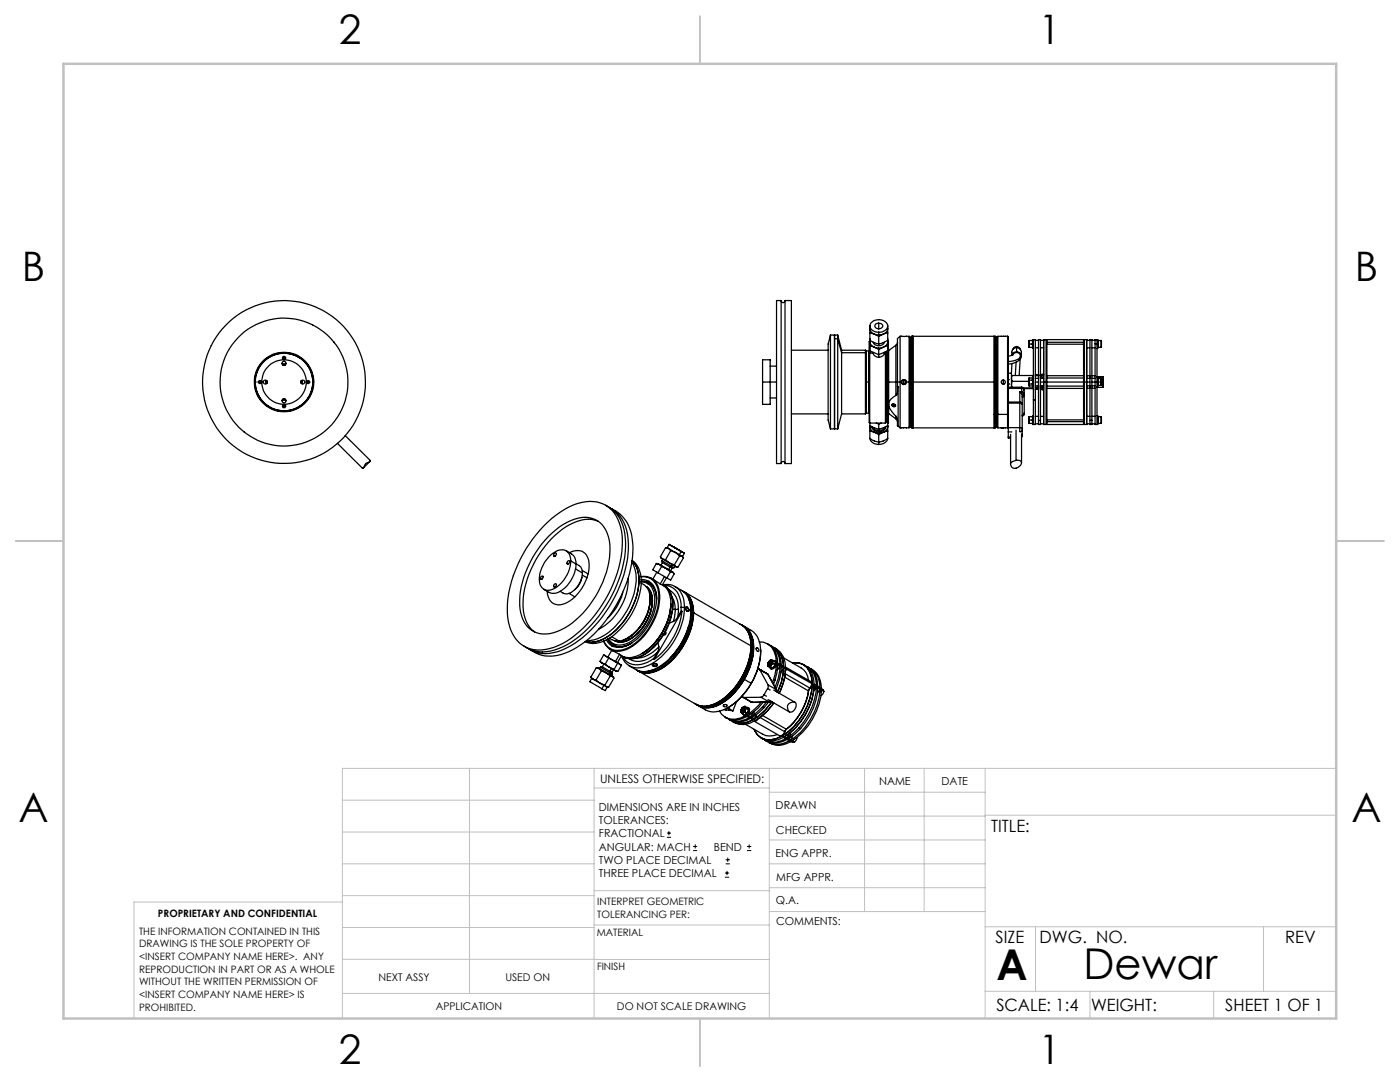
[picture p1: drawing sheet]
<svg xmlns="http://www.w3.org/2000/svg" width="279mm" height="216mm" viewBox="0 0 279 216" stroke-linecap="round" stroke-linejoin="round" font-family="sans-serif">
<g fill="none" stroke="#000" stroke-width=".25">
<path d="M155.9 60a.39 .39 0 0 0 .4 .4 .39 .39 0 0 0 .4-.4M155.9 60h-.9v32.5h.9M155.9 60v32.5M156.7 60v32.5M156.7 60h1.2v32.5h-1.2M50.9 76.2a5.8 5.8 0 0 1 5.8-5.7 5.8 5.8 0 0 1 5.7 5.7M50.9 76.2a5.8 5.8 0 0 0 5.8 5.8 5.8 5.8 0 0 0 5.7-5.8M50.9 76.2h.1M51.5 76.2a.32 .32 0 0 0 .4 .4 .32 .32 0 0 0 .3-.4M51.5 76.2a.32 .32 0 0 1 .4-.3 .32 .32 0 0 1 .3 .3M51.5 76.2h.7M53.1 76.2h.1"/>
<path d="M53.1 76.2v.4M53.1 75.9v.3M53.2 76.2h.1M53.2 76.2v.3M53.2 76v.5M53.2 76v.2M53.3 76v.4M56.3 79.8h.7M56.3 72.6h.7M56.4 71.4a.32 .32 0 0 0 .3 .3 .32 .32 0 0 0 .3-.3M56.4 71.4a.32 .32 0 0 1 .3-.3 .32 .32 0 0 1 .3 .3M56.4 71.4h.6"/>
<path d="M56.4 79.7h.6M56.4 72.7h.6M56.4 79.7h.5M56.4 72.8h.5h-.4M58.9 70.8a5.8 5.8 0 0 0-7.6 3.2 5.8 5.8 0 0 0 3.2 7.6M58.9 70.8a5.8 5.8 0 0 1 3.2 7.7 5.8 5.8 0 0 1-7.6 3.1M58.9 70.7v.1M60 76.2h.1M60.1 76v.4M60.1 76v.5zM60.2 76.2h.1M60.3 75.9v.3"/>
<path d="M60.3 76.2v.4M61.2 76.2a.32 .32 0 0 0 .3 .4 .32 .32 0 0 0 .3-.4M61.2 76.2a.32 .32 0 0 1 .3-.3 .32 .32 0 0 1 .3 .3M61.2 76.2h.6M62.4 76.2h.1M66.6 68.2l.1 .2M152.2 71.8h1.5v8.9h-1.5zM152.2 76.2h2.8M153.7 73.1h1.3M153.7 79.4h1.3M157.9 69.9h7.4M165.7 66.9v18.7"/>
<path d="M165.7 66.9l-.4 1.8v15.1l.4 1.8M165.7 66.9h1.5M166.5 66.9v18.7zM166.5 67.6h.7M167.2 67.6v18M167.2 66.9v.7M167.2 66.9l.8 3M167.2 67.6l.8 2.8M168 70.4v12.2M168 69.9v.5M168 69.9h4.7M168 70.4h4.7"/>
<path d="M172.7 70.4v12.2M172.7 69.9v.5M172.7 69.9l.2 .2M172.7 70.4l.2 .2M172.9 76.2v6.2M172.9 70h.5v6.2M172.9 70v6.2M172.9 76.2h.5M173.4 76.2v6.2h-.5M173.4 79.8h.1M173.4 72.7h.1M173.5 72.1v8.3"/>
<path d="M173.5 70.5v13.8l.1 .1M173.6 70.4v14M173.6 70.4v-2.3l-.1 .1v2.3M173.6 70.4h.7M173.6 70.4l-.1 .1M173.6 65.6a1.29 1.29 0 0 0 .9 1.1M173.6 66.4v1.5a2.6 2.6 0 0 0 3.6 0v-1.5M173.6 66.4l.9 .3M173.6 65.6v.8M173.6 69l.9 .3M173.6 68.2a1.29 1.29 0 0 0 .9 1.1M173.6 68.2v.8"/>
<path d="M173.6 67.6v.6M173.6 69v1l1.8 .8 1.8-.8v-1M173.6 65v.6M173.6 67.9v.3M173.9 64.3a2.08 2.08 0 0 1 3.2 .5 1.58 1.58 0 0 1-2.1 1.5 1.3 1.3 0 0 1-1.3-1.7zM174.3 68.3l.3 .5 .8 .2M174.3 70.4a1.15 1.15 0 0 0 1.1 .9 1.15 1.15 0 0 0 1.1-.9M174.3 70.3v.1M174.5 66.7a2.38 2.38 0 0 0 1.8 0M174.5 66.7l.9 .4 .9-.4M174.5 69.3l.9 .4 .9-.4M174.5 69.3l.9 .2"/>
<path d="M175.4 64.5a.6 .6 0 0 1 .8 .6 .6 .6 0 0 1-.8 .5M175.4 64.5a.59 .59 0 0 0-.8 .6 .59 .59 0 0 0 .8 .5M175.4 64.5v1.1M175.4 66.3v2.7M175.4 69.5v1.8M176.3 69.3l-.9 .2M176.5 68.3l-.4 .5-.7 .2M176.5 70.3v.1M176.5 70.4h.2M176.7 70.4v14M176.7 70.4l.3 .2M176.7 70.2v.2"/>
<path d="M177 70.6v13.6M177 70.1v.5M177.1 67.9l.1 .3M177.2 65.6a1.29 1.29 0 0 1-.9 1.1M177.2 66.4l-.9 .3M177.2 65.6v.8M177.2 69l-.9 .3M177.2 68.2a1.29 1.29 0 0 1-.9 1.1M177.2 68.2v.8M177.2 67.6v.6M177.2 65v.6M177.2 70.4v14"/>
<path d="M177.2 68.1v2.3M177.2 68.1h.1v2.3M177.2 68.1h.1M177.2 70.4h.1M177.2 70.4l-.2 .2M177.3 76.2h.1M177.3 70.4v14h-.1M177.3 70h.1M177.3 76.2v4.5M177.3 70v6.2M177.3 76.2h1.5M178.8 78.9l-1.2 1-.3 .8"/>
<path d="M178.8 76.2v2.7M178.8 76.2h.3M178.8 68.9v7.3M178.8 68.9l-1.5 1.1M179.1 68.3l-.1 .4-.2 .2M179.1 77.2h.1v7.8l-.1-.1M179.1 76.2v1M179.1 77.2l-.1 1.4-.2 .3M179.1 76.2h.8M179.6 67.1v18.3M179.6 67.1h1.8v9.1M179.6 67.1l-.5 .5v8.6"/>
<path d="M179.9 76.2l.1 .4 .4 .1M180.4 75.7l-.4 .2-.1 .3M180.4 75.7l.4 .2 .1 .3M180.4 75.7v1M180.9 76.2l-.1 .4-.4 .1M180.9 76.2h.5M181.4 67.2l.2 .1M181.4 76.2v9.2l-1-.1M181.4 76.2h.2M181.6 76.2h.2M181.6 76.2v8.9M181.6 67.3v8.9"/>
<path d="M181.8 67.3h-.2M181.8 76.2v9M181.8 67.3v8.9M181.8 76.2h16.6M182 67.1v18.3M182 67.1h16.6M182 67.1l-.2 .2M182.1 67.1v18.3M182.2 67.1v18.3M198.4 67.1v15.6M198.6 67.1v15.6M198.6 67.1l.2 .2"/>
<path d="M198.8 67.3h.2M198.8 67.3v15.3M199 67.3v15.2M199.1 67.1l-.1 .2M200.2 75.8a.42 .42 0 0 0-.4 .4 .42 .42 0 0 0 .4 .5M200.2 75.8a.42 .42 0 0 1 .4 .4 .42 .42 0 0 1-.4 .5M200.2 75.8v.9M200.4 76.6h.1M201.1 67.1l.1 .1v13M201.1 67.1h-2v15.6M201.1 67.1v15.6M201.2 75.7v.3"/>
<path d="M201.2 76.6h.1M201.2 76.6l.1 .1M201.2 75.7l.1 .1M201.2 71h.1a1.66 1.66 0 0 0 1.3-.6l.4-.1 .4 .2 .3 .6M201.2 75.7h.1M201.2 74.5h.7v2.8M201.2 77.3h2.7M201.2 77.5h2.7M202 72.5l-.2 2M202 76.1h3.4M202 74.9l-.1 .6 .1 .6M202 74.9h4.1"/>
<path d="M202 76.1l-.1 1.2M202 74.9l-.1 .1M202.1 69.8a.79 .79 0 0 1 .8-.6 .79 .79 0 0 1 .8 .6M202.8 72.2l-.2 2.7M202.9 70.2l-.5 .1-.4 .6M202.9 69.4l-.7 .2a1.29 1.29 0 0 0-.3 1.3M202.9 70.2a.88 .88 0 0 1 .9 .6 .88 .88 0 0 1-.4 1M202.9 69.4l.7 .2a1.45 1.45 0 0 1 .2 1.5M202.9 69.2v.2M202.9 69.4v.8M203.5 78.2l.4 .5M203.5 78.2v2"/>
<path d="M203.5 78.2h.4M203.6 71.6l-.2 3.3M203.7 71.1a1.37 1.37 0 0 1-1.3 1.3l-1.2 .3M203.7 71.1a2.08 2.08 0 0 1-2 1h-.5M203.9 77.3l.4 .2 .1 .4M203.9 78.7l.1 .4M203.9 78.7h.5M203.9 78.2v.5M203.9 78.2h.3l.2 .4M203.9 77.5h.3l.2 .4M203.9 77.3v.2M203.9 77.5v.7"/>
<path d="M204 79.1v1.5M204.2 77.4h1.9M204.3 77.5h1.9M204.4 78.7v.1M204.4 78.8l-.4 .3M204.4 78.6v.1M204.4 78.8v.1M204.4 78.9l-.4 .4M204.4 77.9v.7M204.4 78.9v3.5M205.4 76.2v.6M205.4 75.6v.6"/>
<path d="M205.4 68.3v-.4h.6v1.4h-.6v-.3M205.4 68.3v.7M205.4 76.8v.2M205.4 76.2v.4M205.4 75.6v.2M205.4 69v.3M205.4 68.3v.4M205.4 75.4v.2M205.4 75.4l.7 .1M205.4 77h.6M205.4 76.6h.6M205.4 75.8v.4"/>
<path d="M205.4 75.8h.6M205.4 76.6v.2M205.4 68.7v.3M205.4 68.7h.7M205.4 67.9v.4M206 76.6l.1 .2M206 75.8l.1 .4M206.1 76.2v.9h.1M206.1 76.3v.1M206.1 76.2h.1M206.1 76.2l-.1 .4M206.1 75.6l-.1 .2"/>
<path d="M206.1 76.6h.1M206.1 74.9l.1 .5M206.1 74.9l.1 .1M206.1 77.4l.1 .1M206.2 77.1l-.1 .3M206.2 75.4h-.1v.8M206.2 67.8v8.4M206.2 76.2v3.6M206.2 79.8v4.9M206.2 69.5h-.1v-1.7h.5v12M206.2 79.8h.4M206.6 79.8v4.9"/>
<path d="M206.6 75.5h.7M206.6 77h.7M206.6 77.3h.7M206.6 77.7h.7M206.6 75h.7M206.6 74.8h.7M206.6 76.2h.7M206.6 77.6h.7M206.6 67.9h.7M206.6 69.4h.7M206.9 74.9h.6M206.9 77.4h.4"/>
<path d="M206.9 77.5h.4M207.6 77.5h.4M207.6 67.9h.7v-.1v8.4M207.6 77.1h.4M207.6 77.7h.4M207.6 74.8h.4M207.6 77.4h.7M207.6 76.2h8.7M207.6 77.6h.4M207.6 69.4h.7M208 77v.8h.3M208 74.8v.1"/>
<path d="M208 74.9v.6M208 75h-.4v.5h.7M208 74.9h.3M208 74.8h.3M208.3 76.2v8.5M208.3 76.2h.1M208.3 74.7h-.3v.1M208.3 77h-.7v.3h.7M208.8 67.8v16.9M208.8 67.8h-.5v8.4M208.8 75h7.5M208.8 77.5h7.5"/>
<path d="M208.8 76.9l.1 .1M208.9 68.3v-.5h7.4v.5M208.9 68.3v.4M208.9 68.7v6.7M208.9 75.4v1.6M208.9 77v6.8M208.9 67.8l-.1 .1M208.9 77h7.4M208.9 75.4h7.4M208.9 75.5h-.1M208.9 68.7h7.4M208.9 68.7l-.1 .1"/>
<path d="M208.9 68.3h7.4M208.9 68.3l-.1 .1M216.3 76.2v.8M216.3 75.4v.8M216.3 68.7v6.7M216.3 68.3v.4M216.3 77v6.8M216.3 67.8v.1M216.3 75.5h.1M216.3 68.7v.1M216.3 68.3v.1M216.3 76.2v-8.4h.6v16.9"/>
<path d="M216.3 76.2v8.5h.6M216.3 76.2h1.2M216.3 76.9v.1M216.4 76.2v8.5zM216.4 67.8v8.4zM216.9 67.9v-.1v16.9M216.9 75h.6v.5h-.6M216.9 77h.6M216.9 67.9h.6M216.9 69.4h.6M217.5 77v.5h-.6M217.5 77h.1"/>
<path d="M217.9 75.5h.6M217.9 77h.6M217.9 75h.6M217.9 77.5h.6M217.9 76.2h.6M217.9 67.9h.6M217.9 69.4h.6M218.5 68.6v16.1M218.5 68.6v-.8h.6v1.7h-.2M218.5 68.6h.4M218.9 75.4h.2v1.7h-.2M218.9 68.6v7.6"/>
<path d="M218.9 67.8v.8M218.9 76.2v8.5M218.9 77.2l.1 .1M218.9 76.2h.9M219 77.1v.2M219 77.3h1.1M219 75.2l-.1 .1M219 75.2h1.1M219 75.2v.2M219.1 75.6l.6-.1 .1 .7M219.1 69.3h.1M219.1 75.5v.7z"/>
<path d="M219.1 76.2v.7zM219.1 67.9v1.4M219.1 69.3h.6M219.1 67.9h.6M219.1 67.9v.1M219.7 75.9v-.4v1.4v-.3M219.7 67.9v1.4M219.8 76.2l-.1 .7-.6-.1M220.1 75.2v2.1M220.1 75.2h.1M48.6 86.1l.2 .2M54.5 81.6l-.1 .1"/>
<path d="M56.4 81a.32 .32 0 0 0 .3 .4 .32 .32 0 0 0 .3-.4M56.4 81a.32 .32 0 0 1 .3-.3 .32 .32 0 0 1 .3 .3M56.4 81h.6M68.9 86.9l5 5-.1 .2a1.59 1.59 0 0 0-1.3 1.3l-.1 .1-5.1-5M73.8 92.1l-1.3 1.3M155.9 92.5a.39 .39 0 0 1 .4-.4 .39 .39 0 0 1 .4 .4M157.9 82.6h7.4M165.7 85.6h1.5M168 82.6h4.7M168 82.6l-.8 3M172.9 82.4l-.2 .2M173.6 84.4h3.1"/>
<path d="M173.6 84.9l.9 .5a1.57 1.57 0 0 0 1.8 0l.9-.5M173.6 87.5a2.51 2.51 0 0 0 3.6 0M173.6 86l.9 .3M173.6 85.2a1.29 1.29 0 0 0 .9 1.1M173.6 85.2v.8M173.6 87.5a1.68 1.68 0 0 0 1.8 1.2M173.6 84.4v.8M173.6 86v1.5M173.6 84.9v.3M174 85.2l.3 .6 1.1 .3M174 85.2a1.6 1.6 0 0 0 2.7 0M174.5 86.3l.9 .4 .9-.4"/>
<path d="M174.5 86.3l.9 .1M174.9 84.4l.5 .2M175.4 84.6v1.5M175.4 86.4v2.3M175.9 84.4l-.5 .2M176.3 86.3l-.9 .1M176.8 85.2l-.3 .6-1.1 .3M177 84.2l-.3 .2M177 84.2l.2 .2M177.1 84.9l.1 .3M177.2 86l-.9 .3M177.2 85.2a1.29 1.29 0 0 1-.9 1.1"/>
<path d="M177.2 85.2v.8M177.2 87.5a1.71 1.71 0 0 1-1.8 1.2M177.2 84.4v.8M177.2 86v1.5M177.3 82.5h.1M177.3 80.7l.3 .9 1.2 1.4M177.3 80.7v1.8M177.3 82.5l1.5 1.1M178 80.8l.4 .2M178.3 80.6l-.2 .3 .3 .1M178.4 80.6a.29 .29 0 0 0-.4 .3 .29 .29 0 0 0 .4 .2M178.4 80.6a.29 .29 0 0 1 .3 .2 .29 .29 0 0 1-.2 .4l-.1-.1"/>
<path d="M178.4 80.6v.4M178.4 81v.1M178.6 80.8l-.2 .2M178.7 80.9l-.3 .1M178.8 83.6l.2 .1 .1 .5M178.8 83a2.21 2.21 0 0 1 .3 1.9l.5 .5M178.8 83v.6M180.2 85.3h.2M180.4 85.3l-.8 .1M181.6 85.1l-.2 .2M181.6 85.1l.2 .1M181.8 85.2l.2 .2"/>
<path d="M182 85.4h16.6M198.4 82.7v2.7M198.4 82.7h.2M198.6 82.7v2.7M198.8 82.6v2.6M198.8 85.2l-.2 .2M198.8 82.6l-.2 .1M199 85.1l.1 .2M199 85.1l-.2 .1M199 82.5l.1 .2M199 82.5l-.2 .1M199 82.5v2.6"/>
<path d="M199.1 82.7v2.7h.7M199.1 82.7h2M199.8 85.4h.4zM200.2 85.4h.9M201.1 82.7v2.7M201.2 85.3l-.1 .1M201.2 82.6l-.1 .1M201.2 85.3v.9M201.2 87.2v.2h.5M201.2 80.2v.2M201.2 85.3h2.3M201.2 80.4h2.3"/>
<path d="M201.2 80.4v4.9M201.2 86.2v1M201.2 80.2h2.3M201.2 86.2h.7M201.2 87.2h.5M201.7 92.4l.1-.1a1.9 1.9 0 0 1 2-.2 1.14 1.14 0 0 1-.6 1.2 1.14 1.14 0 0 1-1.3-.2zM201.7 86.7v5.8M202.8 85.8v6.1M203.5 80.4l.5 .2M203.5 85.3l.4 .1 .1 .1M203.5 80.2v.2M203.5 80.2l.4 .1 .1 .3"/>
<path d="M203.5 85.3v.8M203.5 80.4v4.9M203.9 86.6v5.8M204 86.9l-.1 .4M204 85.5v.3M204 80.6h.1M204 85.8l-.4 .4M204 86.9l-.1 .2M204 80.6v4.9M204 85.8v1.1M204.4 82.5l-.1 .3-.3 .2M204.4 82.4l-.4 .4"/>
<path d="M204.4 82.5l-.1 .3-.3 .1M204.4 82.4v.1M205.3 83.6v.5M205.4 83.8v.4M205.4 83.5v.3M205.4 83.5v-.4h.6v.7M205.4 83.8h.6M205.4 83.5v.7M205.4 84.2v.3M205.4 83.1v.4M206 83.8v.7h-.6v-.3M206.2 82.9h-.1v1.8h.5"/>
<path d="M206.6 84.6h.7M206.6 83.1h.7M207.3 83.9v-16.1h.3v16.1M207.3 83.9v.8M207.3 84.7h.3M207.3 83.9h.3M207.6 83.9v.8M207.6 84.6h.7M207.6 83.1h.7M208.3 84.7h.5M208.8 84.6l.1 .1M208.8 83.6l.1 .1"/>
<path d="M208.8 84.1h.1M208.9 84.1v.6h7.4v-.6M208.9 83.8v.3M208.9 83.8h7.4M208.9 84.1h7.4M216.3 83.8v.3M216.3 84.6v.1M216.3 83.6v.1M216.3 84.1h.1M216.9 84.6h.6M216.9 83.1h.6M217.5 83.9v-16.1h.4v16.1"/>
<path d="M217.5 83.9v.8M217.5 84.7h.4M217.5 83.9h.4M217.9 83.9v.8M217.9 84.6h.6M217.9 83.1h.6M218.9 82.9h.2v1.8h-.6M219.1 84.5h.1M219.1 83.1v1.4M219.1 83.1h.6M219.1 84.5h.6M219.1 83.1v.1"/>
<path d="M219.7 83.1v1.4M107.8 115.4l.3 .2M108 115l.2-.1a.36 .36 0 0 1 .1 .5 .36 .36 0 0 1-.5 .1zM108.6 104.9a14.5 14.5 0 0 1 9.1-4.9 6.1 6.1 0 0 1 6.2 5.3 20.2 20.2 0 0 1-2.5 13.4 23.4 23.4 0 0 1-10 10.1 7.2 7.2 0 0 1-7.3-.2 8.6 8.6 0 0 1-2.9-7.4 25.8 25.8 0 0 1 7.4-16.3zM109.4 107.1a11.3 11.3 0 0 1 7.4-3.9 4.8 4.8 0 0 1 4.6 3.9 15.8 15.8 0 0 1-2 10.9 17.2 17.2 0 0 1-8.2 8 5 5 0 0 1-7.3-3.7 17.5 17.5 0 0 1 3.6-12.8zM109.9 110.8a2.62 2.62 0 0 1 3.2-.8 3.3 3.3 0 0 1 .5 3.6 6 6 0 0 1-4.1 4.2 1.87 1.87 0 0 1-1.9-2.2 6.9 6.9 0 0 1 2.3-4.8zM110.5 117l.3 .1M110.5 110.8l.3 .2M110.7 116.6l.2-.1a.38 .38 0 0 1 0 .4 .38 .38 0 0 1-.4 .2zM110.7 110.5l.2-.2a.38 .38 0 0 1 .1 .5 .38 .38 0 0 1-.5 .1zM113 109.9a2.58 2.58 0 0 1 2 2.6M113.1 112.4l.3 .1"/>
<path d="M113.3 112l.2-.1a.37 .37 0 0 1 .1 .4 .37 .37 0 0 1-.4 .2zM113.6 118.4l1.1 .7M113.6 110.3a2.43 2.43 0 0 1 2.6-.3 2.43 2.43 0 0 1 1.3 2.3 8.6 8.6 0 0 1-5.2 8.3 2.36 2.36 0 0 1-3.1-2.6M113.9 111.9l1.1 .6M114.9 113.5l1.3 .8M115 112.5a6.6 6.6 0 0 1-4.1 5.9h-.4a2.9 2.9 0 0 1-2-.8M115 112.5a1.72 1.72 0 0 1 1.2 1.8M116.1 115.2l-.5 1.3-.9 1.2M116.2 113.8l1.2 .7M116.2 114.8l1 .5M116.2 114.3a4.7 4.7 0 0 1-3 4.2 1.99 1.99 0 0 1-1.4-.5M119.4 104a6 6 0 0 0-5.6 .6 19.6 19.6 0 0 0-9.4 16.5 6.4 6.4 0 0 0 2.3 5"/>
<path d="M120.9 100.8a7.3 7.3 0 0 1 3.9 6.4 23.3 23.3 0 0 1-5.2 15.6 18 18 0 0 1-9.8 7.1 6.4 6.4 0 0 1-5.2-1M121.8 101.4a7.2 7.2 0 0 1 3.5 6.1 23.3 23.3 0 0 1-5.1 15.7 19.2 19.2 0 0 1-9 6.9 6.5 6.5 0 0 1-5.7-.6M122.1 101.5a7.5 7.5 0 0 1 4.2 6.8 24.4 24.4 0 0 1-7 17.4 15.6 15.6 0 0 1-9 5.2 6.4 6.4 0 0 1-4.5-1.3M124.3 118.2a10.7 10.7 0 0 1-2.9 5.1M125.3 115.4a11.5 11.5 0 0 1-5.8 10.2M126.1 112.2a8.3 8.3 0 0 1 .2 7.1 13.1 13.1 0 0 1-7.7 8.4l-1.5 .1M126.2 111.9a6.4 6.4 0 0 1 1.1 6 14 14 0 0 1-7.5 9.9 4.3 4.3 0 0 1-3 .2 5.9 5.9 0 0 0 5.4-1.6 14.7 14.7 0 0 0 5.3-11.4l-.1-.6a4.1 4.1 0 0 0-1.2-2.5zM126.2 111.8a4.6 4.6 0 0 1 1.8 4.2 14.3 14.3 0 0 1-7.3 11.8l-1.9 .6M128 116.3a3.1 3.1 0 0 1 1.8 3.4 9.8 9.8 0 0 1-5.2 7.9l-1.1 .3M128 115.6l.6 .1 .9 .3M128 116.1l.8 .1 .5 .3M128.9 117a3.4 3.4 0 0 1 1.3 3.5 9.3 9.3 0 0 1-5.5 7.5 2.62 2.62 0 0 1-2-.2"/>
<path d="M129 117.1a3.9 3.9 0 0 1 1 4.4 8.9 8.9 0 0 1-5.5 6.6 2.64 2.64 0 0 1-1.8-.3M129 117.2a3.3 3.3 0 0 1 1.1 2.7M129.3 116.5a3.9 3.9 0 0 1 1.3 3.9 10.5 10.5 0 0 1-5.8 8.1 3 3 0 0 1-2.5-.1M129.5 116a4.4 4.4 0 0 1 1.4 4.8 11.1 11.1 0 0 1-6.3 8.2 3.5 3.5 0 0 1-2.5-.1M129.5 116v.3M129.5 116.3a3.5 3.5 0 0 1 1.6 3.2M129.5 116.3l-.8-.3h-.7h.7l.8 .3M129.5 116.3a3.7 3.7 0 0 1 1.5 3.5M129.5 116.3l-.2 .2M129.5 116.3l.4 .2M129.7 118.7l.1 1M129.8 119.5a9.5 9.5 0 0 1-4.5 7.8"/>
<path d="M129.8 119.7a9.4 9.4 0 0 1-5.3 8M129.8 119.7l.3 .2M129.8 115.4a4.1 4.1 0 0 1 1.7 4.1 12.1 12.1 0 0 1-6.6 9.9 3.5 3.5 0 0 1-3.1 0M130 115.4a4.1 4.1 0 0 1 1.7 4.1 12.5 12.5 0 0 1-6.7 10.1 3.6 3.6 0 0 1-3.2 0M130 115.4l1.8 1.1M130 115.4a2.67 2.67 0 0 0-2.1-.3h1l.9 .3M130 115.4h-.2M130.1 119.9a9.5 9.5 0 0 1-4.9 7.8l-.5 .2a2.7 2.7 0 0 1-1.8 0M131 112.4l.3 .1M131 112.4l-.7 1.3 1 .6M131 112.4l.6 .2M131.1 114.2l-.8 1.4"/>
<path d="M131.3 114.3l1.8 1M131.4 112.5h-.1l.3 .1M131.6 112.6l1.4 .9M131.6 112.6l.4 .4M131.8 111.1l.4 .4M131.8 111.1v.1M131.8 111.2l.4 .3M132 113l-.7 1.3M132 113l1 .5M132.1 111.9l1.9 1.1M132.1 111.9l.1 .4M132.2 112.3l-.3 .5 1.5 .9"/>
<path d="M132.2 112.3l1.5 .8M132.2 116.7a3.5 3.5 0 0 1 4.3 3.1l.1 1.4M132.2 111.5l1.4 .9M132.2 116.7a5.1 5.1 0 0 1 1.5 5.5 12.4 12.4 0 0 1-6.5 8.7 3.6 3.6 0 0 1-3.2-.1M132.2 111.5l.6 .2M132.3 111.6l-.2 .3M132.4 116.8l.1 .1M132.4 116.8a3.3 3.3 0 0 1 3.4 3l.1 1.4M132.5 116.9h.1M132.5 116.9a5 5 0 0 1 1.5 5.5 12.4 12.4 0 0 1-6.5 8.7l-.6 .2a3.6 3.6 0 0 1-2.5-.2M132.5 116.9a4.5 4.5 0 0 1 1.7 4.8 12.5 12.5 0 0 1-6.6 9.4 3.6 3.6 0 0 1-3.2 0M132.6 115l-.8 1.5"/>
<path d="M132.8 109.3h.3M132.8 111.7l.8 .7M132.8 109.3l-1 1.8M132.8 109.3l.6 .1M133 113.5l.7 .4M133 113.5l.8 .6M133 115.3l-.8 1.4-.4-.2M133.1 109.3l.3 .1M133.4 113.7l.4 .2M133.4 109.4l1.4 .8M133.4 109.4l.4 .5M133.5 108.6l3.1 1.8z"/>
<path d="M133.5 117.7a3.7 3.7 0 0 1 1.9 3.8M133.5 108.6l-.4 .7M133.6 112.4l1.3 .7M133.6 112.4l1 .3M133.7 113.1l.4 .3M133.7 113.1l-.3 .6M133.7 113.9l.5 .3M133.7 113.9l.1 .2M133.8 113.9l.3 .2M133.8 114.1l-.7 1.2M133.8 114.1l.4 .1M133.8 109.9l-1 1.8"/>
<path d="M133.8 109.9l1 .3M134 113l.5 .3M134 113l-.3 .1M134.1 119.1l.4 .7 .3 1.8M134.1 113.4l-.3 .5M134.2 112.7l-.2 .3M134.2 114.2l.3 .2M134.2 114.2l.3 .3-.7 1.2-.7-.4M134.4 109.1l1.3 .8zM134.5 113.3l-.4 .1M134.6 112.7l.3 .4M134.7 109.3h.1"/>
<path d="M134.7 113l-.2 .3M134.7 117.1a4.6 4.6 0 0 1 3.2 4.9M134.8 110.2l.8 .5M134.8 110.2l.8 .7M134.9 113.1h.3M135.6 110.7l.5 .3M135.6 110.7v.2M135.6 110.9l-1 1.8M135.6 110.9l.5 .1M136 110l-.4 .7M136.1 111l.1 .1M136.1 111l.3 .3-1.1 1.8h-.4"/>
<path d="M136.2 117.9a4.3 4.3 0 0 1 2.1 4.3M136.2 111.1l.1 .2M136.3 118l.2 .1M136.5 118.1a4.5 4.5 0 0 1 1.9 4.1M136.5 118.1h.1M136.5 118.1a4.5 4.5 0 0 1 1.9 4.2M136.5 118.1l11.5 6.6M136.6 110.4l-.4 .7M137.5 119.7l.4 1.1 .1 1.4M116.8 128a3.3 3.3 0 0 0 2 .4M117.9 135.1l.5 .4M117.9 135.1h.1"/>
<path d="M118 135.2l.1 .2M118.1 135.4l.3 .1M118.1 135.4l-.4 .6 2.4 1.4M118.4 135.5l1.4 .8M118.4 135.5l.6 .2M118.4 128.1l.4 .3M119 135.7l.8 .6M119 133.3h.3M119 133.3l.6 .1M119 133.3l-1.1 1.8M119.5 133.3h-.2l.3 .1M119.6 133.4l1.4 .8"/>
<path d="M119.6 133.4l.4 .5M119.8 136.3l.7 .5M119.8 136.3l.9 .4M119.8 131.9l.4 .4M119.8 131.9v.1M119.8 133.1l-.1 .4 1.8 1M119.8 133.1l1.9 1.1M119.8 132l.4 .3M120 133.9l1 .3M120 133.9l-1 1.8M120.2 132.3l1.4 .8M120.2 133.1l1.5 .8"/>
<path d="M120.2 133.1h-.4M120.2 132.3l.6 .2M120.5 128l.5 .9 .8 .7M120.5 130.7l1 .6M120.5 130.7l.8 .5M120.5 130.7l-.7 1.2M120.5 136.8l.5 .3M120.5 127.9a2.79 2.79 0 0 0 1.3 1.5M120.5 132.5l-.3 .6M120.5 136.8l-.4 .6M120.7 136.7l.3 .4M120.8 132.5l.8 .6"/>
<path d="M121 134.2l.7 .5M121 134.2l.8 .7M121 127.7l1.1 1.2M121 137.1h.2M121.2 137.1l-.4 .7-.7-.4M121.2 137.1h.2M121.3 131.2l1.5 .8M121.3 127.5l.4 .6 .7 .6M121.4 127.5l.9 .9M121.5 131.3l-.7 1.2M121.5 131.3l1.8 1M121.5 134.5l.5 .4"/>
<path d="M121.6 127.4l1 .4 .9 .1M121.6 133.1l1.3 .8M121.6 133.1l1 .5M121.7 134.7l.5 .3M121.7 134.2l.5 .3M121.7 133.9l.4 .3M121.7 134.7l.1 .2M121.7 133.9v.3M121.7 134.2l-.2 .3M121.8 129.6l1.8 1M121.8 134.9l-1.1 1.8M121.8 134.9l.4 .1"/>
<path d="M121.8 129.4v.2M122 134.9h.1M122 133.4l-.3 .5M122.1 127l1.4 .9M122.1 129.8l-.8 1.4M122.1 134.2l.1 .3M122.2 134.5l-.2 .4M122.2 135l.3 .3M122.2 135l.3 .3-1 1.8h-.5M122.3 128.4l.1 .3M122.4 128.7l-.3 .2M122.4 128.7l.3 .2"/>
<path d="M122.4 133.6l-.3 .6M122.6 133.6l.3 .3M122.8 132l.4 .3M122.9 133.9l.3 .1M123.2 132.3l.8 .5M123.3 132.3l-.7 1.3M123.3 132.3l.7 .5M123.6 130.6l.4 .2M123.6 130.6l-.8 1.4M124 132.8l-.7 1.2-.4-.1M124.2 131l.2 .1M124.2 131a3.5 3.5 0 0 0 5 1.2l1.3-.8"/>
<path d="M124.4 131v.1M125.9 128.4l-1.1 .5a3.1 3.1 0 0 1-2.4-.2M126.2 128.3a3.8 3.8 0 0 1-3.8 .4M127.2 133.8l.2 .1M127.4 133.9h.1M127.4 133.9l11.5 6.6M130.4 132.8v.1M130.4 132.5v.3M130.5 131.4l.1 .2M131 132.5l-.5-.1-.2 .2 .1 .2M131 132.5l.1 .1-.1 .2h-.6M131 132.5h.1"/>
<path d="M131.1 132.5l-.5-.1a.28 .28 0 0 0-.4 .1 .28 .28 0 0 0 .2 .4M131.1 132.5a.3 .3 0 0 1 0 .4 .3 .3 0 0 1-.4 .1l-.3-.1M131.2 130.2a5.2 5.2 0 0 1-5.1 1.6l-.5-.4M131.2 130.2l-.7 1.2M131.3 128.2l.2 .9M131.5 129.1l-.3 1.1M131.5 129.1a6.3 6.3 0 0 1-4.4 2.2M132.7 126.2l-.2 .3M132.8 126a.37 .37 0 0 1 .1 .5 .37 .37 0 0 1-.5 .1M132.8 126.1v.3l-.4 .2M133.9 120.4a12.4 12.4 0 0 1-5.8 10M134.3 121.6h.5"/>
<path d="M134.4 124l-.8 .3M134.8 121.6l-.4 2.4M135.2 123.2l-.8 .8M135.4 121.5l-.2 1.7M135.4 121.5l-.6 .1M135.9 122l-.7 1.2M135.9 121.2v.8M135.9 121.2h.7M136.1 122h-.2M136.1 122a14.1 14.1 0 0 1-5.5 9.6M136.1 122l-5.5 9.6M136.6 121.2a14 14 0 0 1-7.1 11.5 3.7 3.7 0 0 1-5.3-1.5l-.2-.3-.8 1.4"/>
<path d="M136.6 121.2l.2 .1M136.8 121.3l.3 .7M137.1 121.2l-.3 .2 .3 .5M137.1 121.2l.3 .5-.1 .2h-.2M137.1 121.9v.1M137.1 121.2l-.3 .2M137.1 121.1h-.3v.2M137.1 121.1l.3 .3 .1 .3M137.1 121.1v.1M137.4 124.9a15.2 15.2 0 0 1-3.6 6.4M137.5 121.7l-.1 .3h-.3M137.5 121.7l.4 .3"/>
<path d="M137.9 122a13.6 13.6 0 0 1-7.7 11.7 4.3 4.3 0 0 1-4.6-.8M137.9 122.2h.1M138 122.2a13.5 13.5 0 0 1-7.3 11.4l-1.4 .3M138 122.2h.3M138.3 122.2a14.2 14.2 0 0 1-7.1 11.5 3.9 3.9 0 0 1-4.1 0M138.3 122.2h.1M138.4 122.2a14.2 14.2 0 0 1-7.1 11.5l-.6 .3a3.8 3.8 0 0 1-3.3-.1M138.4 122.2v.1M138.4 122.3a14.2 14.2 0 0 1-7.1 11.5l-.6 .2a3.8 3.8 0 0 1-3.3-.1M138.4 122.3l11.5 6.6M147 140l-.7 1.9M147.7 124.5a4.3 4.3 0 0 1 2.2 4.4 13.3 13.3 0 0 1-1.9 6.4"/>
<path d="M148 124.7a4.6 4.6 0 0 1 1.9 4.2M148 135.3a10.6 10.6 0 0 1-7.1 5.6 3.6 3.6 0 0 1-2.3-.6M148 124.7a4.8 4.8 0 0 1 2 5l-.4 2.4-.6 1.6-.8 1.6M148 135.3h.2M148 139l.3 .1M148.2 135.3a10.6 10.6 0 0 1-7.1 5.7 3.6 3.6 0 0 1-2.2-.5M148.2 135.3v.1M148.2 135.4a12.3 12.3 0 0 1-4.6 4.8M148.2 135.4h.1M148.3 135.4l.2 .1M148.3 139.1l.1 .1M148.3 135.4a11.2 11.2 0 0 1-6 5.4"/>
<path d="M148.3 139.1l1.6 1M148.3 124.9a4.8 4.8 0 0 1 2.1 5l-.7 3.2-1.1 2.5M148.4 139.2l1.6 .9M148.5 135.5a11.3 11.3 0 0 1-6.4 5.6 3.9 3.9 0 0 1-2.6-.2M148.6 135.6a10.6 10.6 0 0 1-7.1 5.7 3.3 3.3 0 0 1-2.3-.6M148.6 125a4.6 4.6 0 0 1 3.2 4.7 13.2 13.2 0 0 1-1.9 6.6M148.6 135.6l1.3 .7M148.6 125.1a5 5 0 0 1 1.8 4.9l-.8 3.1-1.1 2.4M149.9 128.9a13.9 13.9 0 0 1-7.1 11.5l-.6 .2a3.8 3.8 0 0 1-3.3-.1M149.9 136.3a10.6 10.6 0 0 1-7 5.7 4.5 4.5 0 0 1-3.5-1.2M149.9 136.3h.1M149.9 136.3a13.2 13.2 0 0 1-4.5 4.8"/>
<path d="M149.9 127.5a11.3 11.3 0 0 1-1.6 7.9M150.1 129a12.5 12.5 0 0 1-1.9 6.4M151 129.3a.36 .36 0 0 1 .4 .2 .36 .36 0 0 1-.2 .5l-.3-.5zM151.2 129.3l-.3 .2M151.5 128.1a3.2 3.2 0 0 1 3.3 3l.1 1.3M151.5 133.5l.1 .1M151.5 133.5l-.2-.1 1.8 1M151.5 133.5l1.6 .9M151.6 133.6l1.7 3.1M151.6 133.6l1.6 .9M151.8 130.1a13.1 13.1 0 0 1-1.9 6.2M151.8 129.8v.2"/>
<path d="M151.9 139.1l-3.5 .1M151.9 139.1l1.6 1M152.5 138.6l-.6 .5M152.5 138.6l.5 .3M153.1 134.4l.3 .3M153.1 134.4l.1 .1M153.2 137.4l-.7 1.2M153.2 137.4l.5 .3M153.2 132.6l.3 .4M153.2 128.5l.3 .1M153.2 132.6v.4M153.2 134.5l.2 .2"/>
<path d="M153.2 133l.5 .2 .5 .1M153.2 133h.3M153.2 134.5l1.7 3.1M153.3 136.7l-.1 .7M153.3 136.7l1.6 .9M153.3 139.6l4.3 2.5M153.4 134.7l1.6 3M153.5 128.7a3.4 3.4 0 0 1 1.7 2.8v1.3l-.2 1.5-.3 1.4M153.5 132l-.3 .6M153.5 133h.2M153.5 132.5v.1M153.5 132.6h.2"/>
<path d="M153.5 132.5h.1M153.5 132.6h.1M153.6 132.2l-.1 .2M153.6 132.2l-.1 .3M153.6 132.2l-.1 .4M153.6 132.5v.1M153.6 132.5l.1 .1M153.6 132.6h.1M153.6 132.3v.3M153.7 128.8a3.9 3.9 0 0 1 2 3.7 10.7 10.7 0 0 1-1 4.6M153.7 132.3l-.1 .2M153.7 132l-.1 .2"/>
<path d="M153.7 132h.1M153.7 132l-.2 .4M153.7 132h.2M153.7 132l.3 .1-.1 .3M153.7 131.8l-.2 .2M153.7 132l-.1 .1M153.7 133l.5 .3M153.7 132.6h.1M153.7 131.7h.3M153.7 131.7v.1M153.7 131.7l-.2 .3M153.8 132.2l-.2 .3"/>
<path d="M153.8 132.1l-.2 .4M153.8 128.9a3.1 3.1 0 0 1 2 2.5 9.5 9.5 0 0 1-.9 6M153.8 139.9l-.3 .2M153.9 132l.1 .3M153.9 132.4l-.1 .2h-.3M153.9 132.4l-.2 .2M153.9 132.4h.1M153.9 128.9l.3 .1M154 132.2v.2M154 131.7l-.3 .1M154 131.7l.2 .4M154 132.7l-.5 .3"/>
<path d="M154 132.2l-.1 .2M154 132.7l-.3 .3M154 131.7l.2 .1M154 140l-.4 .1M154 132.2l-.2-.1-.2 .2M154.2 132.1l-.2 .6M154.2 132.1v.3M154.2 132.4l-.2 .3M154.2 132.4l.5 .3M154.2 131.8v.3M154.2 131.8l.5 .2v.4M154.2 133.2v.1"/>
<path d="M154.4 129.2a3.2 3.2 0 0 1 1.9 2.7l.1 1.3M154.4 135.6l-.2 .6M154.4 135.6l.3 .1M154.4 131.9h.3l.2 .4M154.4 137.7l4.3 2.5M154.4 129.3a3.2 3.2 0 0 1 1.8 2.6l.2 1.3M154.5 133l-.2 .1M154.5 133l-.3 .3M154.6 132.8l-.1 .2M154.6 129.4a3.3 3.3 0 0 1 2.1 2.7l.1 1.3M154.7 131.9l.2 .5M154.7 129.3l.3 .2"/>
<path d="M154.7 135.7l-.3 .8M154.7 129.4l.3 .2M154.7 132.7l-.2 .3M154.7 132.4v.3M154.7 132.4v.1M154.9 132.3l-.1 .3a.76 .76 0 0 1-1.1 .7M154.9 132.3v.1M154.9 137.6v.4M154.9 137.6l.1 .1M154.9 132.4v.2a.83 .83 0 0 1-1.1 .8M154.9 132.4l-.1 1.5-.4 1.7M155 137.7l.1 .4"/>
<path d="M155.2 132.6l.4 .2M155.2 132.3l.2 .2 .2 .3M155.6 132.8l-.2 .5-.3 .4M155.9 133l.4 .2M155.9 132.8l.4 .2v.2M156.3 133.2l-.4 .9M156.4 133.2a11.3 11.3 0 0 1-1.3 4.9M156.4 131.3l3.5 2a3.1 3.1 0 0 1 1.5 2.4M156.4 133.2h.1M156.4 133.2a11.3 11.3 0 0 1-1.2 4.9M156.4 133.2l.4 .2M156.6 135.1l4.8 2.8"/>
<path d="M156.7 134.4l4.9 2.9M156.7 133.2l.1 .3M156.8 133.4a10.4 10.4 0 0 1-1.3 4.9 11.3 11.3 0 0 0 1.3-4.9zM156.8 133.5h.1M156.8 133.5l-.1-.4 5.2 2.9 .1 .4M156.8 133.5l-.1 .4M156.8 133.5l5.2 2.9M160.4 132.6a3.5 3.5 0 0 1 1.9 2.8l.2 1.3M160.6 132.8l.1 .1M160.9 133a3.1 3.1 0 0 1 1.9 2.4 12 12 0 0 1-3.3 9.8M161 133.1a3.5 3.5 0 0 1 2.2 3.7 13 13 0 0 1-3.4 8.6M161.2 133.1l.3 .1"/>
<path d="M161.4 137.9a12.2 12.2 0 0 1-4.4 7.6M161.4 137.9a13 13 0 0 1-4.7 7.8l-.1 .3M161.6 137.3l-.2 .6M161.6 133.4a3.3 3.3 0 0 1 2 2.9 12.8 12.8 0 0 1-6.2 11.6l-1.2 .5-1 .2M161.7 133.5h.2a4 4 0 0 1 2 4M162 136.4v.3l-.4 .6M162 136.4l-.4 .9M162.1 136.5a12.6 12.6 0 0 1-7.2 10.9 3.2 3.2 0 0 1-4.4-1.8 3.2 3.2 0 0 0 4.5 1.8 12.7 12.7 0 0 0 7.1-10.9M162.1 136.5a4.4 4.4 0 0 0-1.8-3.9l-.9-.3h-1.2a3.1 3.1 0 0 1 3.8 2.9l.1 1.3M162.1 136.5h.1M162.1 136.5l.4 .2M162.4 136.7l.4 .3"/>
<path d="M162.5 136.5l.2 .2 .1 .3M162.5 136.7a13.3 13.3 0 0 1-6 10.4 4.2 4.2 0 0 1-4.6 .1M162.5 136.7h.1M162.5 136.7a13.3 13.3 0 0 1-6 10.4M162.8 137l-.1 .5-.3 .4M163.1 137.2l.5 .2M163.2 136.9l.3 .3 .1 .2M163.6 137.4l-.5 .9M163.9 137.5a13.2 13.2 0 0 1-6 10.4M163.9 137.3l.1 .3M163.9 137.5l.1 .1M163.9 137.7l.5 .2"/>
<path d="M164 137.5l.3 .1 .1 .3M164 137.6l-.1 .5M164.4 137.9l-.1 .5-.4 .3M164.4 137.9v.1M143.6 141.9a3.2 3.2 0 0 0 4.2 1.4l1.2-.6M144.4 140.7a.36 .36 0 0 1 .4-.2 .36 .36 0 0 1 .2 .5h-.4zM144.4 140.7v.3M144.6 141.5l.4 .1h-.5M144.7 143.1l.3 .2M144.9 141.6l1.4 .3M145.3 141.2l-.2 .1 .4 .1M145.5 143.5l.2 .2"/>
<path d="M145.5 141.4l.8 .5M145.6 141l-.1 .4M145.7 143.7l.2 .1M146.3 143.9l.2 .2M147.9 142.2h.4M147.9 141.6v.6M147.9 142.2l.2 .2M147.9 141.6l-.1 .4 .1 .2M148.1 141.8l.1 .2M148.1 142.4l.5 .2 .3-.1M148.1 141.8l.2 .1M148.1 141.8l.1 .1"/>
<path d="M148.1 141.8h.1M148.2 141.5a.28 .28 0 0 0 0 .5M148.2 141.5l-.1 .3M148.2 141.5h.1M148.2 141.9h.1M148.2 141.9v.1M148.3 142.5l.1 .2h.5M148.3 141.5l-.2 .3M148.3 141.5h.1M148.3 141.1l-.4 .5M148.3 141.1h.5M148.3 141.4v.1"/>
<path d="M148.3 141.4l.2 .1-.2 .3M148.3 141.4h.2M148.3 141.4h.1M148.3 141.4l-.1 .2 .1 .2M148.3 141.4l-.1 .1M148.3 142.2l-.2 .2M148.3 141.8l.1 .1M148.4 141.4h.1M148.4 142.7l.1 .1M148.4 141.4l-.1 .1M148.4 141.4l.2 .1M148.5 141.4l.1 .2"/>
<path d="M148.5 141.4l.1 .3M148.5 141.4h.1M148.6 141.4l-.4 .1M148.6 141.7l-.4 .3M148.6 141.4v.1M148.6 141.7l-.1 .2M148.6 141.4h-.3M148.6 141.4l-.3 .1M148.6 141.7l-.3 .2M148.6 141.5h.1M148.6 141.4h-.1M148.6 141.5v.2"/>
<path d="M148.6 141.4h.1M148.6 141.5v.3M148.7 142.1l.4 .2M148.7 142.1l-.4 .1M148.7 140.9l.1 .2M148.7 140.9l.4 .3 .3 .4M148.7 140.9l-.4 .2M148.7 144.5l3.5 2a3.5 3.5 0 0 0 3 .1M148.8 141.7l-.5 .5M148.8 141.1v.3M148.8 141.7l-.1 .4M148.8 141.1l.1 .2"/>
<path d="M148.8 141.4v.3M148.9 142.7h.1M148.9 141.3l-.1 .4M148.9 141.3l.5 .3M148.9 141.3l-.1 .1M149 142.7h-.5M149 142.4l-.1 .1M149.1 142.9l.6 .1M149.1 141.1l.2 .1a1.05 1.05 0 0 1-.4 1.5M149.1 142.3l-.2 .2M149.3 142.8l.4 .2M149.3 141.2l.1 .1a1 1 0 0 1-.4 1.4"/>
<path d="M149.3 142l-.1 .2M149.3 142l-.2 .3M149.3 141.8v.2M149.4 141.6l-.1 .4M149.6 141.5h-.3M149.8 143.3l.4 .2 .2-.1M149.9 140.1l.3 .1M149.9 140.1h.1M150 140.1l.2 .1M150.2 142.2l-.1 .4-.4 .4M150.4 142v.8l-.4 .4 .4 .2M150.5 143.9l5.1 2.9h.4l.6-.8"/>
<path d="M150.8 143.8a10.4 10.4 0 0 0 3.6-3.6 9.6 9.6 0 0 1-5.9 4.4l-1-.1-1.3-.5M150.9 142.6l-.5 .8M151.2 143.5l-.3 .3-.3 .1M151.2 143.4l-.3 .4-.4 .1M151.7 143.2l4.9 2.8M151.9 140.1a10.5 10.5 0 0 1-2.9 2.6M152 147.2l.3 .2M152.2 142.8l4.8 2.7M152.2 141a7.4 7.4 0 0 1-5.6 2.9l-.9-.2-.4-.3M152.2 141l.3 .2M152.3 140.1a8.6 8.6 0 0 1-5.6 3.6l-1-.1-1-.5M152.5 141.2a7.7 7.7 0 0 1-5.6 2.9l-.3-.1"/>
<path d="M152.7 147.7l.3 .2M152.9 140.1l-.7 .9M153 147.9l.2 .1M153.2 148l.9 .4 1.1 .2M153.4 140.1l-.9 1.1M153.4 148.1l1.3 .6h.7M153.5 148.2l.2 .1M153.5 140.1h.1M153.5 140.1h-3.5M153.6 140.1l-3.4 .1M154 140a9.2 9.2 0 0 1-5.9 4.3h-1l-1-.4M154.1 140a9.6 9.6 0 0 1-6 4.4l-1-.1-1.1-.5"/>
<path d="M155.2 148.6l.2 .1M156.4 147.1l.3 .2 .3-.1M156.5 147l.5 .2M156.6 146l-.2 .5-.4 .3M157 145.5l-.4 .5M157.1 147.5l.4 .2 .2-.1M157.5 146.4l-.2 .4-.3 .4M157.7 146.2l-.1 .8-.4 .4 .5 .2M157.9 147.9a5.5 5.5 0 0 1-2.5 .8M157.9 147.9l.1 .1M158 148l.5 .1M158 148h-.3"/>
<path d="M158.1 147.8l.4 .3M158.2 146.8l-.2 .4-.3 .4M158.4 147.6l-.4 .4M158.6 148.1h-.1M158.7 140.2a1.27 1.27 0 0 1-1.1 1.9M158.7 140.2a1.12 1.12 0 0 0-1.4 .4 1.12 1.12 0 0 0 .3 1.5M159 147.3l-.5 .8M159.5 145.2a8.4 8.4 0 0 1-4.6 2.9h-1.1l-.9-.3-.4-.2M159.5 145.2l.3 .2M159.8 145.4a7.7 7.7 0 0 1-5.7 2.9l-.2-.1"/>
<circle cx="52.9" cy="76.2" r=".39"/>
<circle cx="56.7" cy="76.2" r="12.8"/>
<circle cx="56.7" cy="72.5" r=".4"/>
<circle cx="56.7" cy="76.2" r="5.8"/>
<circle cx="56.7" cy="76.2" r="16.2"/>
<circle cx="56.7" cy="80" r=".39"/>
<circle cx="56.7" cy="76.2" r="5.9"/>
<circle cx="56.7" cy="76.2" r="4.4"/>
<circle cx="60.4" cy="76.2" r=".39"/>
<circle cx="180.4" cy="76.2" r=".41"/>
</g>
<g fill="none" stroke="#000" stroke-width=".2">
<path d="M133.1 167.1h.8M133.1 166.2h.8M133.5 165.8v.9M138.3 169.7h.8M138.3 168.9h.8M138.7 168.5v.8M144.7 175h.8M144.7 174.2h.8M144.8 172.4h.9M144.8 171.6h.9M145.1 173.8v.8M145.2 171.1v.9"/>
<path d="M149.1 169.7h.8M149.1 168.9h.8M149.5 168.5v.8"/>
</g>
<g fill="none" stroke="#c0c0c0" stroke-width=".2">
<path d="M68.3 159.7h50.3M93.7 153.3v44.9M118.6 153.3v49.9M118.6 157.2h34.9M153.5 153.3v49.9M153.5 158.1h43.1M172.5 153.3v28.6M184.4 153.3v28.6M196.6 153.3v49.9M266.7 153.3h-198.4v49.9M68.3 178.7h50.3M68.3 172.4h50.3"/>
<path d="M68.3 166h50.3M68.3 180h-41.6v23.2M118.6 177.7h35M153.5 167.6h43.1M153.5 162.8h43.1M153.5 172.4h43.1M153.5 177.1h43.1M196.6 162.7h70.1M68.3 198.2h85.2M68.3 191.4l85.2 .1M68.3 185.1h50.3M118.6 184.6h35"/>
<path d="M153.6 181.9h43M196.6 197.8h70.1M196.6 184.9h70.1M206.7 184.9v12.9M217.5 197.8v5.4M242.2 197.8v5.4M252.2 184.9v12.9"/>
</g>
<path d="M139.7 3.2v9.5M3.1 107.9h9.6M266.7 107.9h9.5M139.7 203.2v9.6" fill="none" stroke="#c0c0c0" stroke-width=".25"/>
<path d="M12.7 12.7h254v190.5h-254z" fill="none" stroke="#c0c0c0" stroke-width=".5"/>
<g font-size="8.5">
<text x="198.9" y="195.5">A</text>
<text x="216.2" y="195.4">Dewar</text>
</g>
<g font-size="8.1">
<text x="67.6" y="8.9">2</text>
<text x="207.3" y="8.9">1</text>
<text x="4.4" y="56.2">B</text>
<text x="270.4" y="56.2">B</text>
<text x="3.7" y="164.1">A</text>
<text x="269.7" y="164.1">A</text>
<text x="67.6" y="212.4">2</text>
<text x="207.3" y="212.4">1</text>
</g>
<g font-size="3.4">
<text x="197.8" y="166">TITLE:</text>
<text x="198.7" y="188.1">SIZE</text>
<text x="207.5" y="188.1">DWG. NO.</text>
<text x="256.5" y="188.2">REV</text>
<text x="198.8" y="201.7">SCALE: 1:4</text>
<text x="217.7" y="201.8">WEIGHT:</text>
<text x="244.5" y="201.7">SHEET 1 OF 1</text>
</g>
<text font-size="2.4" x="119.8" y="156.2">UNLESS OTHERWISE SPECIFIED:</text>
<g font-size="2.2">
<text x="119.5" y="161.8">DIMENSIONS ARE IN INCHES</text>
<text x="154.8" y="161.4">DRAWN</text>
<text x="175.4" y="156.6">NAME</text>
<text x="187.9" y="156.7">DATE</text>
<text x="119.5" y="164.4">TOLERANCES:</text>
<text x="119.5" y="167.1">FRACTIONAL</text>
<text x="154.9" y="166.3">CHECKED</text>
<text x="119.5" y="169.7">ANGULAR: MACH</text>
<text x="119.5" y="172.4">TWO PLACE DECIMAL</text>
<text x="142.5" y="169.7">BEND</text>
<text x="154.8" y="171">ENG APPR.</text>
<text x="119.5" y="175">THREE PLACE DECIMAL</text>
<text x="154.9" y="175.7">MFG APPR.</text>
<text x="154.9" y="180.4">Q.A.</text>
<text x="154.9" y="184.6">COMMENTS:</text>
</g>
<g font-size="2.1">
<text x="75.5" y="195.7">NEXT ASSY</text>
<text x="100.9" y="195.7">USED ON</text>
<text x="86.9" y="201.5">APPLICATION</text>
<text x="123.1" y="201.6">DO NOT SCALE DRAWING</text>
</g>
<g font-size="2">
<text x="31.5" y="182.9">PROPRIETARY AND CONFIDENTIAL</text>
<text x="119.2" y="180.6">INTERPRET GEOMETRIC</text>
<text x="119.2" y="183.1">TOLERANCING PER:</text>
<text x="27.8" y="186.5">THE INFORMATION CONTAINED IN THIS</text>
<text x="27.8" y="189">DRAWING IS THE SOLE PROPERTY OF</text>
<text x="27.8" y="191.6">&lt;INSERT COMPANY NAME HERE&gt;. ANY</text>
<text x="119.1" y="186.7">MATERIAL</text>
<text x="27.8" y="194.1">REPRODUCTION IN PART OR AS A WHOLE</text>
<text x="27.8" y="196.6">WITHOUT THE WRITTEN PERMISSION OF</text>
<text x="119.1" y="193.5">FINISH</text>
<text x="27.8" y="199.1">&lt;INSERT COMPANY NAME HERE&gt; IS</text>
<text x="27.8" y="201.7">PROHIBITED.</text>
</g>
</svg>
